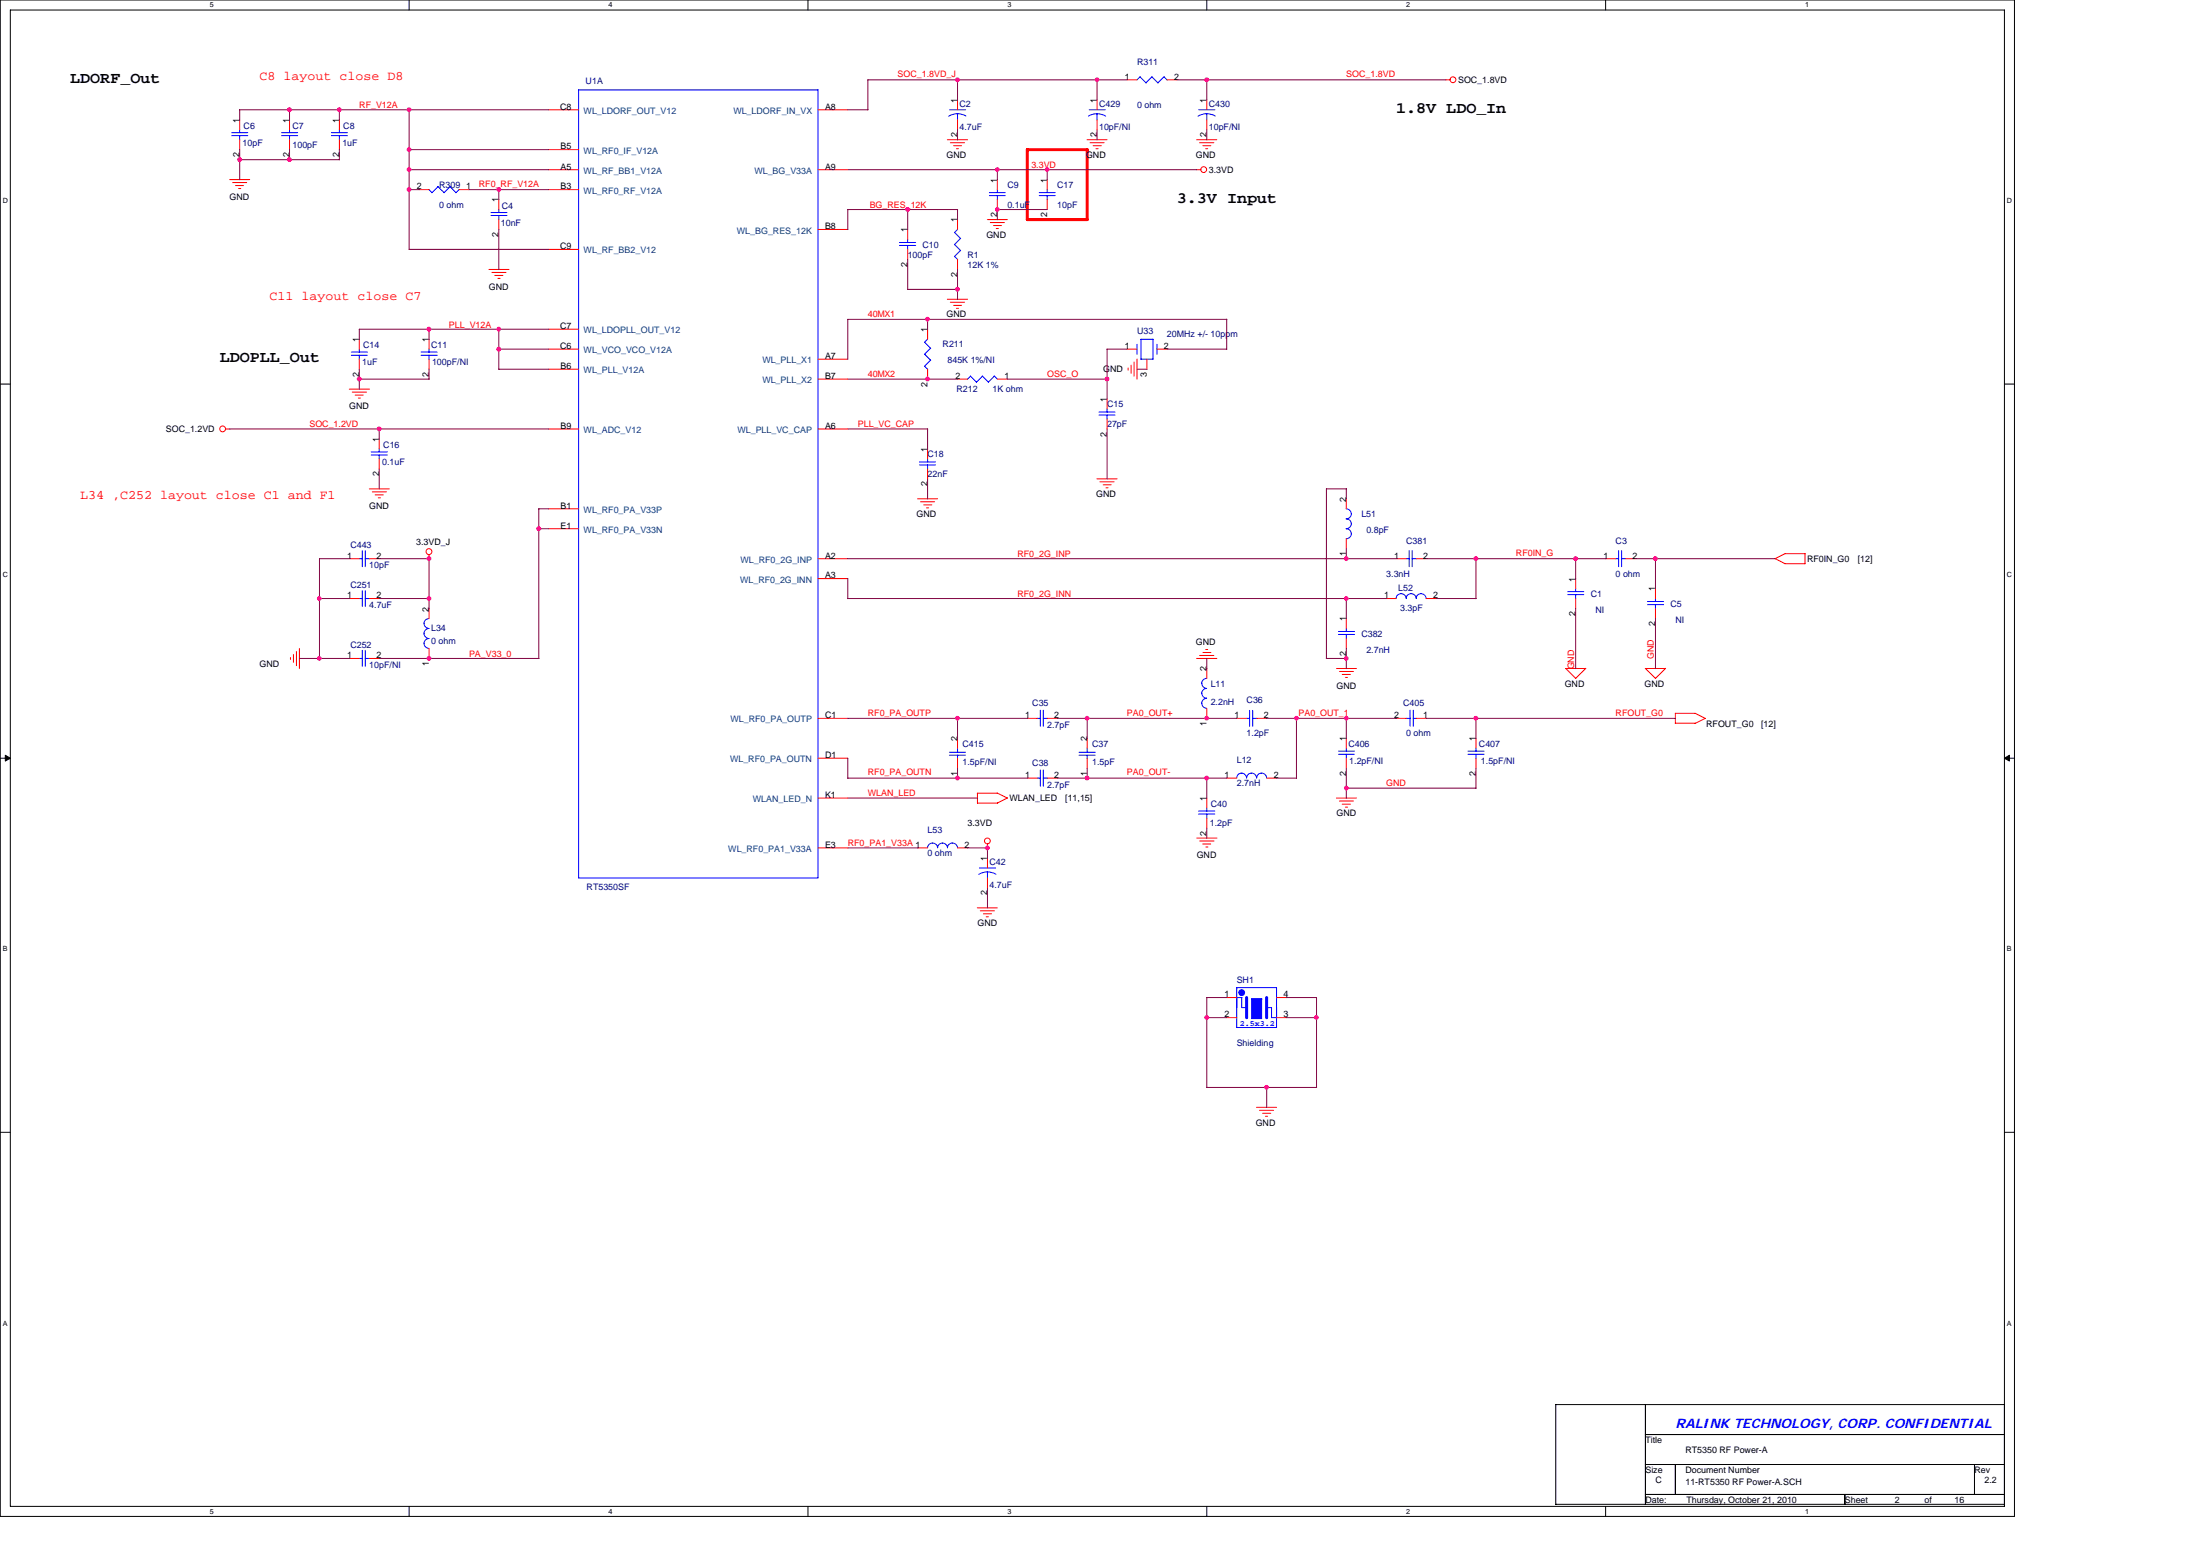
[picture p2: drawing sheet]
<svg xmlns="http://www.w3.org/2000/svg" width="297mm" height="210mm" viewBox="0 0 297 210" stroke-linecap="round" stroke-linejoin="round" font-family="sans-serif">
<path d="M0 0h272v204.6h-272zM1.4 1.4h269.2v201.9h-269.2z" fill="none" stroke="#000" stroke-width=".14"/>
<g fill="#fff">
<path d="M28.3 .1h.5v1.1h-.5z"/>
<path d="M28.3 203.4h.5v1.1h-.5z"/>
</g>
<path d="M55.2 0v1.4M55.2 203.3v1.3" fill="none" stroke="#000" stroke-width=".14"/>
<g fill="#fff">
<path d="M82.2 .1h.5v1.1h-.5z"/>
<path d="M82.2 203.4h.5v1.1h-.5z"/>
</g>
<path d="M109.1 0v1.4M109.1 203.3v1.3" fill="none" stroke="#000" stroke-width=".14"/>
<g fill="#fff">
<path d="M136 .1h.5v1.1h-.5z"/>
<path d="M136 203.4h.5v1.1h-.5z"/>
</g>
<path d="M162.9 0v1.4M162.9 203.3v1.3" fill="none" stroke="#000" stroke-width=".14"/>
<g fill="#fff">
<path d="M189.9 .1h.5v1.1h-.5z"/>
<path d="M189.9 203.4h.5v1.1h-.5z"/>
</g>
<path d="M216.8 0v1.4M216.8 203.3v1.3" fill="none" stroke="#000" stroke-width=".14"/>
<g fill="#fff">
<path d="M243.7 .1h.5v1.1h-.5z"/>
<path d="M243.7 203.4h.5v1.1h-.5z"/>
<path d="M.4 26.6h.7v1h-.7z"/>
<path d="M271 26.6h.6v1h-.6z"/>
<path d="M.4 77.1h.7v1h-.7z"/>
<path d="M271 77.1h.6v1h-.6z"/>
</g>
<path d="M0 51.8h1.4M270.6 51.8h1.4" fill="none" stroke="#000" stroke-width=".14"/>
<g fill="#fff">
<path d="M.4 127.6h.6v1h-.6z"/>
<path d="M271 127.6h.6v1h-.6z"/>
</g>
<path d="M0 102.3h1.4M270.6 102.3h1.4" fill="none" stroke="#000" stroke-width=".14"/>
<path d="M.7 101.9l.7 .4-.7 .4zM270.6 102.3l.7-.4v.8z" fill="#000" stroke="#000" stroke-width=".14"/>
<g fill="#fff">
<path d="M.4 178h.6v1.1h-.6z"/>
<path d="M271 178h.6v1.1h-.6z"/>
</g>
<path d="M0 152.8h1.4M270.6 152.8h1.4M210.1 189.5h60.5v13.5h-60.5zM222.2 193.6h48.4M222.2 189.5v13.5M222.2 197.6h48.4M226.2 197.6v4.1M266.6 197.6v4.1M222.2 201.7h48.4M249.1 201.7v1.3" fill="none" stroke="#000" stroke-width=".14"/>
<path d="M138.7 20.2h8.1v9.4h-8.1z" fill="none" stroke="#f00" stroke-width=".4"/>
<g fill="none" stroke="#f00" stroke-width=".14">
<path d="M32.4 16.2v1.3M32.4 18.9v1.3M39.1 16.2v1.3M39.1 18.9v1.3M45.8 16.2v1.3M45.8 18.9v1.3M74.1 14.8h4M110.4 14.8h4.1M127.9 18.9h2.7M128.3 19.3h1.9M128.8 19.7h1M129.3 13.5v1.3"/>
<path d="M129.3 16.2v1.3M146.8 18.9h2.7M147.2 19.3h1.9M147.6 19.7h1.1M148.1 13.5v1.3M148.1 16.2v1.3M152.2 10.8h1.3M157.6 10.8h1.3M161.6 18.9h2.7M162 19.3h1.9M162.4 19.7h1.1M162.9 13.5v1.3"/>
<path d="M162.9 16.2v1.3M195.2 10.8h.6M31 24.2h2.7M31.4 24.6h1.9M31.8 25h1.1M32.2 25.4h.3M56.6 25.6h1.3M62 25.6h1.3M66 36.4h2.7M66.4 36.8h1.9M66.8 37.2h1.1M67.2 37.6h.3"/>
<path d="M67.3 26.9v1.4M67.3 29.6v1.4M74.1 22.9h4M74.1 20.2h4M74.1 25.6h4M74.1 33.7h4M110.4 22.9h4.1M110.4 31h4.1M122.6 31v1.3M122.6 33.7v1.3M129.1 20.1h.3M129.3 29.6v1.4"/>
<path d="M129.3 35v1.4M133.3 29.6h2.7M133.7 30h1.9M134.1 30.4h1.1M134.5 30.8h.3M134.7 24.2v1.4M134.7 26.9v1.4M141.4 24.2v1.4M141.4 26.9v1.4M148 20.1h.3M161.6 22.9h.5M162.8 20.1h.3"/>
<path d="M30.5 57.9h.5M47.2 52.5h2.7M47.6 52.9h1.9M48 53.3h1M48.4 53.7h.3M48.5 45.8v1.3M48.5 48.5v1.3M51.2 59.2v1.4M57.9 45.8v1.3M57.9 48.5v1.3M74.1 57.9h4M74.1 44.4h4"/>
<path d="M74.1 47.1h4M74.1 49.8h4M110.4 57.9h4.1M110.4 48.5h4.1M110.4 51.2h4.1M125.2 44.4v1.4M125.2 49.8v1.4M127.9 40.4h2.7M128.3 40.8h1.9M128.8 41.2h1M129.1 41.6h.3M129.3 51.2h1.3"/>
<path d="M134.7 51.2h1.3M149.5 53.8v1.4M149.5 56.6v1.3M152.2 47.1h1.3M152.3 49.7v.3M152.7 49.3v1.1M153.1 48.9v1.9M153.5 48.5v2.7M154.9 48.5v1.3M156.2 47.1h1.4M47.2 75.4h1.3M49.9 66h2.7"/>
<path d="M49.9 75.4h1.3M50.3 66.4h1.9M50.6 66.8h1.1M51.1 67.2h.3M51.2 61.9v1.4M57.9 74.9v.5M74.1 68.7h4M74.1 71.4h4M110.4 75.4h4.1M110.4 78.1h4.1M123.9 67.3h2.7M124.3 67.7h1.9"/>
<path d="M124.7 68.1h1.1M125.1 68.5h.3M125.2 60.6v1.3M125.2 63.3v1.3M148.1 64.6h2.7M148.5 65h1.9M148.9 65.4h1.1M149.3 65.8h.3M181.8 67.3v1.4M181.8 72.7v1.3M188.5 75.4h1.4M191.2 75.4h1.3"/>
<path d="M212.7 78.1v1.3M216.8 75.4h1.3M219.5 75.4h1.3M223.5 79.4v1.4M241 74.7h2.7M241 74.7l-1.3 .7M243.7 74.7v1.4h-2.7l-1.4-.7M39.2 88.7v.3M39.6 88.3v1.1M40 87.9v1.9M40.4 87.5v2.7M47.2 88.9h1.3"/>
<path d="M47.2 80.8h1.3M49.9 88.9h1.3M49.9 80.8h1.3M57.9 82.1v1.4M57.9 87.5v1.4M110.4 96.9h4.1M129.3 99.6v1.4M138.7 96.9h1.4M141.4 96.9h1.3M146.8 99.6v1.4M161.6 88.9h2.7M162 88.5h1.9"/>
<path d="M162.4 88.1h1.1M162.8 87.7h.3M162.9 90.2v1.3M162.9 95.6v1.3M167 96.9h1.3M169.7 96.9h1.3M180.4 90.2h2.8M180.8 90.6h1.9M181.2 91h1.1M181.6 91.4h.3M181.8 83.5v1.3M181.8 86.2v1.3"/>
<path d="M181.8 99.6v1.4M187.2 80.8h1.3M188.5 96.9h1.4M191.2 96.9h1.3M192.5 80.8h1.4M199.3 99.6v1.4M212.7 80.8v1.3M214.1 90.2h-2.7l1.4 1.4M214.1 90.2l-1.4 1.3M222.1 90.2h2.8M222.2 90.2l1.3 1.4M223.5 82.1v1.4"/>
<path d="M224.9 90.2l-1.4 1.3M226.2 96.2v1.4h2.7M226.2 96.3h2.7M228.9 96.3l1.4 .7M230.2 96.9l-1.3 .7M110.4 107.7h4.1M110.4 102.3h4.1M110.4 114.4h4.1M123.9 114.4h1.3M129.3 114.4h1.3M129.3 102.3v1.4M131.9 107h2.7l1.4 .7"/>
<path d="M132 107v1.4h2.7M133.3 113.9v.5M133.3 115.8v1.3M133.3 118.5v1.3M136 107.7l-1.3 .7M138.7 105h1.4M141.4 105h1.3M146.8 102.3v1.4M161.6 113.1h2.7M162 113.5h1.9M162.4 113.9h1.1M162.8 114.3h.3"/>
<path d="M162.9 107.7v1.4M162.9 110.4v1.3M165.6 105h1.4M171 105h1.4M180.4 107.7h2.8M180.8 108.1h1.9M181.2 108.5h1.1M181.6 108.9h.3M181.8 102.3v1.4M199.3 102.3v1.4M131.9 122.5h2.8M132.4 122.9h1.9"/>
<path d="M132.8 123.3h1.1M133.2 123.7h.3M165.6 134.6h1.4M165.6 137.3h1.4M172.4 134.6h1.3M172.4 137.3h1.3M169.6 149.4h2.8M170 149.8h2M170.5 150.2h1.1M170.9 150.6h.3"/>
<circle cx="196.2" cy="10.8" r=".39"/>
<circle cx="162.5" cy="22.9" r=".39"/>
<circle cx="30.1" cy="57.9" r=".39"/>
<circle cx="57.9" cy="74.4" r=".4"/>
<circle cx="133.3" cy="113.5" r=".39"/>
</g>
<g fill="none" stroke="#00f" stroke-width=".14">
<path d="M31.3 17.9h2.2M31.3 18.3h2.2M32.4 17.5v.4M32.4 18.3v.6M38 17.9h2.2M38 18.3h2.2M39.1 17.5v.4M39.1 18.3v.6M44.7 17.9h2.2M44.7 18.3h2.2M45.8 17.5v.4M45.8 18.3v.6"/>
<path d="M78.1 12.1h32.3v106.4h-32.3zM128.2 14.8h2.2M129.3 15.3v.9M130.4 15.7l-.5-.3-.7-.1-.5 .1-.6 .3M147.1 14.8h2.1M148.1 15.3l.6 .1 .6 .3M148.1 15.3l-.6 .1-.5 .3M148.1 15.3v.9M153.9 10.4l.8 .8M153.9 10.4l-.4 .4M154.7 11.2l.9-.8 .8 .8M157.2 10.4l.4 .4"/>
<path d="M157.2 10.4l-.9 .8M161.9 14.8h2.1M162.9 15.3l.6 .1 .6 .3M162.9 15.3l-.6 .1-.5 .3M162.9 15.3v.9M57.9 25.6l.4 .4M59.1 25.2l.9 .8M59.1 25.2l-.8 .8M61.6 26l-.9-.8-.8 .8M62 25.6l-.5 .4M66.3 28.7h2.1M66.3 29.1h2.1"/>
<path d="M67.3 28.3v.4M67.3 29.1v.6M121.5 32.7h2.1M121.5 33.1h2.1M122.6 32.3v.4M122.6 33.1v.6M128.9 31.4l.8 .8M128.9 34.6l.4 .4M129.3 31l-.4 .4M129.7 32.2l-.8 .8 .8 .8M129.7 33.8l-.8 .8M133.6 26h2.1"/>
<path d="M133.6 26.4h2.1M134.7 25.6v.4M134.7 26.4v.5M140.3 26h2.2M140.3 26.4h2.2M141.4 25.6v.4M141.4 26.4v.5M47.4 47.5h2.2M47.4 47.9h2.2M48.5 47.1v.4M48.5 47.9v.6M56.9 47.5h2.1"/>
<path d="M56.9 47.9h2.1M57.9 47.1v.4M57.9 47.9v.6M124.8 46.2l.9 .8M124.8 47.8l.9 .8M124.8 49.4l.5 .4M125.2 45.8l-.4 .4M125.6 47l-.8 .8M125.6 48.6l-.8 .8M131 50.7l.8 .9M131 50.8l-.4 .4M132.6 50.7l.9 .9"/>
<path d="M132.6 50.8l-.8 .8M134.2 50.7l.5 .5M134.3 50.8l-.9 .8M148.4 55.6h2.2M148.4 56h2.2M149.5 55.2v.4M149.5 56v.6M153.5 46.5v1.3M154 45.8h1.7v2.7M154 45.8v2.7M154 48.5h1.7M156.2 46.5v1.3"/>
<path d="M48.5 75.4h.4M48.9 74.3v2.2M48.9 79.7v2.2M49.3 75.4h.6M49.3 74.3v2.2M49.3 79.7v2.2M50.1 61h2.2M50.1 61.4h2.2M51.2 60.6v.4M51.2 61.4v.6M124.1 62.3h2.2M124.1 62.7h2.2"/>
<path d="M125.2 61.9v.4M125.2 62.7v.6M181.8 68.7a.68 .68 0 0 1 .7 .6 .68 .68 0 0 1-.7 .7 .67 .67 0 0 1 .7 .7 .67 .67 0 0 1-.7 .7 .68 .68 0 0 1 .7 .6 .68 .68 0 0 1-.7 .7M189.8 75.4h.5M190.3 74.3v2.2M190.7 75.4h.5M190.7 74.3v2.2M211.7 79.8h2.1M212.7 79.4v.4M218.1 75.4h.4M218.5 74.3v2.2M218.9 75.4h.6"/>
<path d="M218.9 74.3v2.2M48.5 80.8h.4M48.5 88.9h.4M48.9 87.8v2.1M49.3 87.8v2.1M49.3 80.8h.6M49.3 88.9h.6M57.9 83.5a.67 .67 0 0 0-.6 .6 .67 .67 0 0 0 .6 .7 .68 .68 0 0 0-.6 .7 .68 .68 0 0 0 .6 .7 .67 .67 0 0 0-.6 .6 .67 .67 0 0 0 .6 .7M140 96.9h.5M140.5 95.8v2.2M140.9 95.8v2.2M140.9 96.9h.5"/>
<path d="M162.9 91.5a.68 .68 0 0 0-.6 .7 .68 .68 0 0 0 .6 .7 .67 .67 0 0 0-.6 .7 .67 .67 0 0 0 .6 .6 .68 .68 0 0 0-.6 .7 .68 .68 0 0 0 .6 .7M168.3 96.9h.4M168.7 95.9v2.1M169.1 96.9h.6M169.1 95.9v2.1M180.7 85.2h2.2M180.7 85.6h2.2M181.8 84.8v.4M181.8 85.6v.6M188.5 80.8a.68 .68 0 0 1 .7-.7 .68 .68 0 0 1 .7 .7 .68 .68 0 0 1 .6-.7 .68 .68 0 0 1 .7 .7 .67 .67 0 0 1 .7-.7 .67 .67 0 0 1 .6 .7M189.8 96.9h.6M190.4 95.8v2.2"/>
<path d="M190.8 95.8v2.2M190.8 96.9h.4M211.7 80.2h2.1M212.7 80.2v.6M222.4 81.2h2.2M222.4 81.6h2.2M223.5 80.8v.4M223.5 81.6v.5M125.2 114.4a.68 .68 0 0 1 .7-.6 .68 .68 0 0 1 .7 .6 .67 .67 0 0 1 .7-.6 .67 .67 0 0 1 .6 .6 .68 .68 0 0 1 .7-.6 .68 .68 0 0 1 .7 .6M128.2 101.9h2.2M128.2 101.5h2.2M129.3 100.9v.6"/>
<path d="M129.3 101.9v.4M132.2 117.1h2.2M133.3 117.7v.8M134.5 118l-.6-.3h-.6h-.6l-.6 .3M140 105h.5M140.5 103.9v2.2M140.9 105h.5M140.9 103.9v2.2M145.7 101.9h2.2M145.7 101.5h2.2M146.8 100.9v.6M146.8 101.9v.4"/>
<path d="M161.8 109.5h2.2M161.8 109.9h2.2M162.9 109v.5M162.9 109.9v.5M167 105a.67 .67 0 0 1 .6-.7 .67 .67 0 0 1 .7 .7 .68 .68 0 0 1 .7-.7 .68 .68 0 0 1 .7 .7 .68 .68 0 0 1 .6-.7 .68 .68 0 0 1 .7 .7M180.7 101.4h2.2M180.7 101.8h2.2M181.8 100.9v.5M181.8 101.8v.5M198.2 101.4h2.2M198.2 101.8h2.2M199.3 100.9v.5"/>
<path d="M199.3 101.8v.5M167 133.3h5.4v5.4h-5.4zM167 134.6h.7M167.7 134.6v1.4h.6M171 136h.7v1.3h.7"/>
</g>
<g fill="#00f" stroke="#00f" stroke-width=".14">
<path d="M169 134.8v2.7h1.3v-2.7z" fill-rule="evenodd"/>
<circle cx="167.6" cy="134" r=".39"/>
</g>
<path d="M168.3 134.6v2.8M171 134.6v2.8" fill="none" stroke="#00f" stroke-width=".4"/>
<g fill="none" stroke="#800040" stroke-width=".14">
<path d="M39.1 14.8v1.4M45.8 14.8v1.4M55.2 14.8v18.9M74.1 14.8h-41.7v1.4M114.5 14.8h2.7M129.3 10.8v2.7M129.3 17.5v1.4M148.1 10.8v2.7M148.1 17.5v1.4M152.2 10.8h-35v4M158.9 10.8h36.4M162.9 10.8v2.7"/>
<path d="M162.9 17.5v1.4M32.4 20.2v4.1M32.4 21.5h13.4M39.1 20.2v1.4M45.8 20.2v1.4M55.2 22.9h18.9M55.2 20.2h18.9M55.2 33.7h18.9M55.2 25.6h1.4M63.3 25.6h10.8M67.3 25.6v1.3M67.3 31v5.4"/>
<path d="M114.5 22.9h47.1M122.6 39.1h6.7M122.6 28.3v2.7M122.6 35v4.1M129.3 28.3v1.4M129.3 36.4v4M129.3 28.3h-14.8v2.7M134.7 22.9v1.4M141.4 28.3h-6.7v1.4M141.4 22.9v1.3M31 57.9h43.1M48.5 49.8v2.7"/>
<path d="M48.5 51.2h9.5M51.2 57.9v1.4M57.9 44.4v1.4M57.9 49.8v1.4M67.3 47.1h6.8M67.3 49.8h6.8M67.3 44.4v5.4M74.1 44.4h-25.6v1.4M114.5 51.2h14.8M114.5 57.9h10.8M125.2 43.1v1.3M125.2 57.9v2.7"/>
<path d="M136 51.2h13.5M149.5 57.9v6.7M152.2 47.1h-2.7v6.8M153.5 49.8h1.4M165.6 43.1v4h-8M165.6 43.1h-51.1v5.4M47.2 75.4h-4.1v13.5M51.2 63.3v2.7M51.2 75.4h6.8M57.9 75.4v6.7M72.7 71.4h1.4M74.1 68.7h-1.4v20.2"/>
<path d="M114.4 75.4h74.1M114.5 78.1v2.7M125.2 64.6v2.7M181.8 66v1.3M181.8 74v1.4M181.8 66h-2.7v22.9M192.5 75.4h24.3M199.3 75.4v5.4M212.7 75.4v2.7M220.8 75.4h18.9M223.5 75.4v4.1M40.4 88.9h6.8"/>
<path d="M43.1 80.8h4.1M51.2 80.8h6.8M51.2 88.9h21.6M114.5 96.9h24.2M114.5 80.8h72.7M129.3 96.9v2.8M142.7 96.9h24.3M146.8 96.9v2.8M162.9 88.9v1.3M171 96.9h17.5M175 96.9v8.1M179.1 88.9h2.7"/>
<path d="M181.8 80.8v2.7M181.8 87.5v2.7M181.8 96.9v2.8M192.5 96.9h33.7M193.9 80.8h5.4M199.3 96.9v2.8M212.7 82.1v8.1M223.5 83.5v6.7M114.5 102.3v2.7M114.5 114.4h9.4M114.5 105h24.2M114.5 107.7h17.5"/>
<path d="M129.3 103.7v1.3M130.6 114.4h2.7v1.4M133.3 119.8v2.7M142.7 105h22.9M146.8 103.7v1.3M162.9 105v2.7M162.9 111.7v1.4M172.4 105h2.7M181.8 103.7v4M181.8 106.4h17.5M199.3 103.7v2.7M162.9 137.3h2.7"/>
<path d="M165.6 134.6h-2.7v12.2l14.9-.1M173.7 134.6h4.1v12.2M173.7 137.3h4.1M171 146.7v2.8"/>
</g>
<g fill="#f0f" stroke="#f0f" stroke-width=".14">
<circle cx="32.3" cy="21.5" r=".27"/>
<circle cx="45.8" cy="14.8" r=".27"/>
<circle cx="39.1" cy="21.5" r=".27"/>
<circle cx="48.5" cy="51.1" r=".27"/>
<circle cx="129.3" cy="39" r=".27"/>
<circle cx="141.4" cy="22.9" r=".25"/>
<circle cx="149.5" cy="51.1" r=".27"/>
<circle cx="55.2" cy="22.9" r=".26"/>
<circle cx="67.3" cy="47.1" r=".25"/>
<circle cx="51.2" cy="57.9" r=".27"/>
<circle cx="125.2" cy="43.1" r=".26"/>
<circle cx="125.2" cy="51.1" r=".27"/>
<circle cx="57.9" cy="44.4" r=".27"/>
<circle cx="134.7" cy="22.9" r=".25"/>
<circle cx="67.3" cy="44.4" r=".26"/>
<circle cx="55.2" cy="20.2" r=".26"/>
<circle cx="55.2" cy="14.8" r=".27"/>
<circle cx="39.1" cy="14.8" r=".27"/>
<circle cx="122.5" cy="28.3" r=".27"/>
<circle cx="133.3" cy="114.4" r=".26"/>
<circle cx="162.9" cy="105" r=".27"/>
<circle cx="175" cy="96.9" r=".25"/>
<circle cx="129.3" cy="105" r=".27"/>
<circle cx="146.8" cy="105" r=".27"/>
<circle cx="146.8" cy="96.9" r=".26"/>
<circle cx="162.9" cy="96.9" r=".26"/>
<circle cx="181.8" cy="96.9" r=".25"/>
<circle cx="181.8" cy="106.3" r=".26"/>
<circle cx="129.3" cy="96.9" r=".26"/>
<circle cx="181.8" cy="80.8" r=".25"/>
<circle cx="181.8" cy="88.8" r=".26"/>
<circle cx="181.8" cy="75.4" r=".26"/>
<circle cx="57.9" cy="88.8" r=".27"/>
<circle cx="57.9" cy="80.8" r=".26"/>
<circle cx="72.7" cy="71.3" r=".27"/>
<circle cx="55.2" cy="25.6" r=".27"/>
<circle cx="67.3" cy="25.6" r=".26"/>
<circle cx="199.3" cy="75.4" r=".27"/>
<circle cx="212.7" cy="75.4" r=".27"/>
<circle cx="223.5" cy="75.4" r=".27"/>
<circle cx="162.9" cy="137.3" r=".26"/>
<circle cx="171" cy="146.7" r=".26"/>
<circle cx="177.7" cy="137.3" r=".25"/>
<circle cx="129.3" cy="10.8" r=".27"/>
<circle cx="148.1" cy="10.8" r=".26"/>
<circle cx="162.9" cy="10.8" r=".27"/>
<circle cx="199.3" cy="96.9" r=".26"/>
<circle cx="43.1" cy="80.8" r=".25"/>
<circle cx="43.1" cy="88.8" r=".26"/>
<circle cx="57.9" cy="75.4" r=".27"/>
<circle cx="134.7" cy="28.3" r=".26"/>
</g>
<g font-size="2.2">
<text x="9.5" y="11.2">LDORF_Out</text>
<text x="188.5" y="15.3">1.8V LDO_In</text>
<text x="158.9" y="27.4">3.3V Input</text>
<text x="29.7" y="48.9">LDOPLL_Out</text>
</g>
<g font-size="1.8" fill="#f00">
<text x="35" y="10.8">C8 layout close D8</text>
<text x="36.4" y="40.4">C11 layout close C7</text>
<text x="10.8" y="67.4">L34 ,C252 layout close C1 and F1</text>
</g>
<text font-size="1.8" fill="#00f" x="226.2" y="192.7">RALINK TECHNOLOGY, CORP. CONFIDENTIAL</text>
<g font-size="1.2" fill="#000080">
<text x="79.1" y="11.3">U1A</text>
<text x="153.5" y="8.8">R311</text>
<text x="32.9" y="17.4">C6</text>
<text x="39.5" y="17.4">C7</text>
<text x="46.4" y="17.4">C8</text>
<text x="129.6" y="14.4">C2</text>
<text x="129.6" y="17.5">4.7uF</text>
<text x="148.4" y="14.4">C429</text>
<text x="148.4" y="17.5">10pF/NI</text>
<text x="153.5" y="14.6">0 ohm</text>
<text x="163.2" y="14.4">C430</text>
<text x="163.2" y="17.5">10pF/NI</text>
<text x="32.8" y="19.7">10pF</text>
<text x="39.5" y="20">100pF</text>
<text x="46.2" y="19.7">1uF</text>
<text x="59.3" y="25.3">R309</text>
<text x="59.3" y="28">0 ohm</text>
<text x="67.8" y="28.2">C4</text>
<text x="136" y="25.3">C9</text>
<text x="136" y="28">0.1uF</text>
<text x="142.7" y="25.3">C17</text>
<text x="142.7" y="28">10pF</text>
<text x="67.6" y="30.5">10nF</text>
<text x="122.6" y="34.8">100pF</text>
<text x="124.6" y="33.4">C10</text>
<text x="130.6" y="34.8">R1</text>
<text x="130.6" y="36.1">12K 1%</text>
<text x="49" y="47">C14</text>
<text x="58.2" y="47">C11</text>
<text x="127.3" y="46.9">R211</text>
<text x="153.5" y="45.1">U33</text>
<text x="157.6" y="45.5">20MHz +/- 10ppm</text>
<text x="48.9" y="49.3">1uF</text>
<text x="58.3" y="49.3">100pF/NI</text>
<text x="127.9" y="49">845K 1%/NI</text>
<text x="129.2" y="52.9">R212</text>
<text x="134" y="52.9">1K ohm</text>
<text x="149.5" y="54.9">C15</text>
<text x="149.5" y="57.7">27pF</text>
<text x="51.6" y="62.8">0.1uF</text>
<text x="51.7" y="60.5">C16</text>
<text x="125.2" y="61.7">C18</text>
<text x="125.2" y="64.4">22nF</text>
<text x="183.8" y="69.8">L51</text>
<text x="184.5" y="71.9">0.8pF</text>
<text x="47.3" y="73.9">C443</text>
<text x="49.9" y="76.6">10pF</text>
<text x="187.2" y="77.9">3.3nH</text>
<text x="189.9" y="73.4">C381</text>
<text x="218.1" y="73.4">C3</text>
<text x="218.1" y="77.9">0 ohm</text>
<text x="47.3" y="79.3">C251</text>
<text x="49.9" y="82">4.7uF</text>
<text x="188.8" y="79.7">L52</text>
<text x="189.1" y="82.4">3.3pF</text>
<text x="214.8" y="80.5">C1</text>
<text x="215.4" y="82.7">NI</text>
<text x="225.5" y="81.9">C5</text>
<text x="47.3" y="87.4">C252</text>
<text x="58.2" y="85.1">L34</text>
<text x="58.2" y="86.9">0 ohm</text>
<text x="183.8" y="85.9">C382</text>
<text x="184.5" y="88.1">2.7nH</text>
<text x="226.2" y="84">NI</text>
<text x="49.9" y="90.1">10pF/NI</text>
<text x="139.4" y="95.3">C35</text>
<text x="163.5" y="92.6">L11</text>
<text x="163.5" y="95.1">2.2nH</text>
<text x="168.3" y="94.9">C36</text>
<text x="189.5" y="95.3">C405</text>
<text x="130" y="100.9">C415</text>
<text x="141.4" y="98.3">2.7pF</text>
<text x="147.5" y="100.9">C37</text>
<text x="168.3" y="99.4">1.2pF</text>
<text x="182.1" y="100.9">C406</text>
<text x="189.9" y="99.4">0 ohm</text>
<text x="199.7" y="100.9">C407</text>
<text x="130" y="103.3">1.5pF/NI</text>
<text x="139.4" y="103.4">C38</text>
<text x="141.4" y="106.4">2.7pF</text>
<text x="147.5" y="103.3">1.5pF</text>
<text x="167" y="103">L12</text>
<text x="167" y="106.1">2.7nH</text>
<text x="182.2" y="103.1">1.2pF/NI</text>
<text x="200" y="103.1">1.5pF/NI</text>
<text x="125.2" y="112.4">L53</text>
<text x="163.3" y="111.5">1.2pF</text>
<text x="163.5" y="108.9">C40</text>
<text x="125.2" y="115.5">0 ohm</text>
<text x="133.6" y="116.8">C42</text>
<text x="133.6" y="119.8">4.7uF</text>
<text x="79.2" y="120.1">RT5350SF</text>
<text x="167" y="132.6">SH1</text>
<text x="167" y="141.1">Shielding</text>
</g>
<g font-size="1.2" fill="#f00">
<text x="121.2" y="10.4">SOC_1.8VD_J</text>
<text x="181.8" y="10.4">SOC_1.8VD</text>
<text x="48.5" y="14.6">RF_V12A</text>
<text x="139.3" y="22.6">3.3VD</text>
<text x="64.7" y="25.2">RF0_RF_V12A</text>
<text x="117.4" y="28">BG_RES_12K</text>
<text x="60.6" y="44.2">PLL_V12A</text>
<text x="117.2" y="42.7">40MX1</text>
<text x="117.2" y="50.9">40MX2</text>
<text x="141.4" y="50.9">OSC_O</text>
<text x="41.8" y="57.7">SOC_1.2VD</text>
<text x="115.8" y="57.7">PLL_VC_CAP</text>
<text x="137.4" y="75.1">RF0_2G_INP</text>
<text x="204.7" y="75">RF0IN_G</text>
<text x="137.4" y="80.5">RF0_2G_INN</text>
<text x="63.3" y="88.6">PA_V33_0</text>
<text x="223.3" y="89" transform="rotate(-90 223.3 89)">GND</text>
<text x="212.5" y="90.3" transform="rotate(-90 212.5 90.3)">GND</text>
<text x="117.2" y="96.6">RF0_PA_OUTP</text>
<text x="152.2" y="96.6">PA0_OUT+</text>
<text x="175.3" y="96.7">PA0_OUT_1</text>
<text x="218.1" y="96.7">RFOUT_G0</text>
<text x="117.2" y="104.6">RF0_PA_OUTN</text>
<text x="117.2" y="107.5">WLAN_LED</text>
<text x="152.2" y="104.6">PA0_OUT-</text>
<text x="187.2" y="106.1">GND</text>
<text x="114.5" y="114.2">RF0_PA1_V33A 1</text>
</g>
<g font-size="1.2">
<text x="151.9" y="10.8">1</text>
<text x="158.5" y="10.8">2</text>
<text x="196.9" y="11.2">SOC_1.8VD</text>
<text x="32.3" y="16.6" transform="rotate(-90 32.3 16.6)">1</text>
<text x="39.1" y="16.6" transform="rotate(-90 39.1 16.6)">1</text>
<text x="45.8" y="16.6" transform="rotate(-90 45.8 16.6)">1</text>
<text x="75.6" y="14.8">C8</text>
<text x="111.4" y="14.8">A8</text>
<text x="129.3" y="13.9" transform="rotate(-90 129.3 13.9)">1</text>
<text x="148.1" y="13.9" transform="rotate(-90 148.1 13.9)">1</text>
<text x="162.9" y="13.9" transform="rotate(-90 162.9 13.9)">1</text>
<text x="32.3" y="21.2" transform="rotate(-90 32.3 21.2)">2</text>
<text x="39.1" y="21.2" transform="rotate(-90 39.1 21.2)">2</text>
<text x="45.8" y="21.2" transform="rotate(-90 45.8 21.2)">2</text>
<text x="75.7" y="20.2">B5</text>
<text x="75.7" y="22.9">A5</text>
<text x="111.4" y="22.9">A9</text>
<text x="127.8" y="21.3">GND</text>
<text x="129.3" y="18.5" transform="rotate(-90 129.3 18.5)">2</text>
<text x="146.6" y="21.3">GND</text>
<text x="148.1" y="18.5" transform="rotate(-90 148.1 18.5)">2</text>
<text x="161.5" y="21.3">GND</text>
<text x="162.9" y="18.5" transform="rotate(-90 162.9 18.5)">2</text>
<text x="163.2" y="23.3">3.3VD</text>
<text x="31" y="27">GND</text>
<text x="56.3" y="25.6">2</text>
<text x="62.9" y="25.6">1</text>
<text x="67.3" y="27.3" transform="rotate(-90 67.3 27.3)">1</text>
<text x="75.7" y="25.6">B3</text>
<text x="134.6" y="29.3" transform="rotate(-90 134.6 29.3)">2</text>
<text x="134.6" y="24.6" transform="rotate(-90 134.6 24.6)">1</text>
<text x="141.4" y="29.3" transform="rotate(-90 141.4 29.3)">2</text>
<text x="141.4" y="24.6" transform="rotate(-90 141.4 24.6)">1</text>
<text x="67.3" y="32" transform="rotate(-90 67.3 32)">2</text>
<text x="75.6" y="33.6">C9</text>
<text x="111.4" y="30.9">B8</text>
<text x="122.5" y="31.4" transform="rotate(-90 122.5 31.4)">1</text>
<text x="129.3" y="30" transform="rotate(-90 129.3 30)">1</text>
<text x="133.2" y="32.1">GND</text>
<text x="66" y="39.1">GND</text>
<text x="122.5" y="36" transform="rotate(-90 122.5 36)">2</text>
<text x="129.3" y="37.4" transform="rotate(-90 129.3 37.4)">2</text>
<text x="48.5" y="46.2" transform="rotate(-90 48.5 46.2)">1</text>
<text x="57.9" y="46.2" transform="rotate(-90 57.9 46.2)">1</text>
<text x="75.6" y="44.4">C7</text>
<text x="75.6" y="47.1">C6</text>
<text x="125.2" y="44.8" transform="rotate(-90 125.2 44.8)">1</text>
<text x="127.8" y="42.8">GND</text>
<text x="151.9" y="47.1">1</text>
<text x="157.2" y="47.1">2</text>
<text x="48.5" y="50.8" transform="rotate(-90 48.5 50.8)">2</text>
<text x="57.9" y="50.8" transform="rotate(-90 57.9 50.8)">2</text>
<text x="75.7" y="49.8">B6</text>
<text x="111.4" y="48.5">A7</text>
<text x="111.4" y="51.1">B7</text>
<text x="125.2" y="52.2" transform="rotate(-90 125.2 52.2)">2</text>
<text x="129" y="51.1">2</text>
<text x="135.6" y="51.1">1</text>
<text x="148.9" y="50.2">GND</text>
<text x="154.8" y="50.8" transform="rotate(-90 154.8 50.8)">3</text>
<text x="22.4" y="58.3">SOC_1.2VD</text>
<text x="47.2" y="55.2">GND</text>
<text x="51.2" y="59.6" transform="rotate(-90 51.2 59.6)">1</text>
<text x="75.7" y="57.9">B9</text>
<text x="111.4" y="57.9">A6</text>
<text x="149.5" y="58.9" transform="rotate(-90 149.5 58.9)">2</text>
<text x="149.5" y="54.3" transform="rotate(-90 149.5 54.3)">1</text>
<text x="51.2" y="64.3" transform="rotate(-90 51.2 64.3)">2</text>
<text x="125.2" y="65.6" transform="rotate(-90 125.2 65.6)">2</text>
<text x="125.2" y="61" transform="rotate(-90 125.2 61)">1</text>
<text x="49.9" y="68.7">GND</text>
<text x="75.7" y="68.6">B1</text>
<text x="75.7" y="71.3">E1</text>
<text x="123.8" y="69.8">GND</text>
<text x="148" y="67.1">GND</text>
<text x="181.8" y="67.7" transform="rotate(-90 181.8 67.7)">2</text>
<text x="46.9" y="75.4">1</text>
<text x="50.8" y="75.4">2</text>
<text x="56.2" y="73.5">3.3VD_J</text>
<text x="111.4" y="75.4">A2</text>
<text x="181.8" y="75.1" transform="rotate(-90 181.8 75.1)">1</text>
<text x="188.2" y="75.4">1</text>
<text x="192.2" y="75.4">2</text>
<text x="216.5" y="75.4">1</text>
<text x="220.4" y="75.4">2</text>
<text x="244" y="75.8">RF0IN_G0</text>
<text x="250.8" y="75.8">[12]</text>
<text x="46.9" y="80.8">1</text>
<text x="50.8" y="80.8">2</text>
<text x="57.9" y="82.5" transform="rotate(-90 57.9 82.5)">2</text>
<text x="111.4" y="78.1">A3</text>
<text x="181.8" y="83.9" transform="rotate(-90 181.8 83.9)">1</text>
<text x="186.9" y="80.8">1</text>
<text x="193.5" y="80.8">2</text>
<text x="212.7" y="83.1" transform="rotate(-90 212.7 83.1)">2</text>
<text x="212.7" y="78.5" transform="rotate(-90 212.7 78.5)">1</text>
<text x="223.5" y="79.8" transform="rotate(-90 223.5 79.8)">1</text>
<text x="35" y="90">GND</text>
<text x="46.9" y="88.8">1</text>
<text x="50.8" y="88.8">2</text>
<text x="57.9" y="89.9" transform="rotate(-90 57.9 89.9)">1</text>
<text x="161.5" y="87">GND</text>
<text x="181.8" y="88.5" transform="rotate(-90 181.8 88.5)">2</text>
<text x="223.5" y="84.5" transform="rotate(-90 223.5 84.5)">2</text>
<text x="162.9" y="90.6" transform="rotate(-90 162.9 90.6)">2</text>
<text x="180.4" y="92.9">GND</text>
<text x="211.3" y="92.6">GND</text>
<text x="222" y="92.6">GND</text>
<text x="111.4" y="96.9">C1</text>
<text x="129.3" y="100" transform="rotate(-90 129.3 100)">2</text>
<text x="138.4" y="96.9">1</text>
<text x="142.3" y="96.9">2</text>
<text x="146.8" y="100" transform="rotate(-90 146.8 100)">2</text>
<text x="162.9" y="97.9" transform="rotate(-90 162.9 97.9)">1</text>
<text x="166.7" y="96.9">1</text>
<text x="170.6" y="96.9">2</text>
<text x="181.8" y="100" transform="rotate(-90 181.8 100)">1</text>
<text x="188.2" y="96.9">2</text>
<text x="192.2" y="96.9">1</text>
<text x="199.3" y="100" transform="rotate(-90 199.3 100)">1</text>
<text x="230.4" y="98.2">RFOUT_G0</text>
<text x="237.8" y="98.2">[12]</text>
<text x="111.4" y="102.3">D1</text>
<text x="111.4" y="107.7">K1</text>
<text x="129.3" y="104.7" transform="rotate(-90 129.3 104.7)">1</text>
<text x="138.4" y="105">1</text>
<text x="142.3" y="105">2</text>
<text x="146.8" y="104.7" transform="rotate(-90 146.8 104.7)">1</text>
<text x="165.4" y="105">1</text>
<text x="172" y="105">2</text>
<text x="181.8" y="104.7" transform="rotate(-90 181.8 104.7)">2</text>
<text x="199.3" y="104.7" transform="rotate(-90 199.3 104.7)">2</text>
<text x="130.6" y="111.5">3.3VD</text>
<text x="136.3" y="108.1">WLAN_LED</text>
<text x="143.8" y="108.1">[11,15]</text>
<text x="162.9" y="112.8" transform="rotate(-90 162.9 112.8)">2</text>
<text x="162.9" y="108.1" transform="rotate(-90 162.9 108.1)">1</text>
<text x="180.4" y="110.2">GND</text>
<text x="111.4" y="114.4">E3</text>
<text x="130.2" y="114.4">2</text>
<text x="133.3" y="116.2" transform="rotate(-90 133.3 116.2)">1</text>
<text x="161.6" y="115.8">GND</text>
<text x="132" y="125">GND</text>
<text x="133.3" y="120.8" transform="rotate(-90 133.3 120.8)">2</text>
<text x="165.4" y="134.6">1</text>
<text x="165.4" y="137.3">2</text>
<text x="173.3" y="134.6">4</text>
<text x="173.3" y="137.3">3</text>
<text x="169.5" y="151.9">GND</text>
<text x="222.2" y="194.7">Title</text>
<text x="227.6" y="196">RT5350 RF Power-A</text>
<text x="222.2" y="198.7">Size</text>
<text x="222.2" y="202.8">Date:</text>
<text x="223.5" y="200.1">C</text>
<text x="227.6" y="198.7">Document Number</text>
<text x="227.6" y="200.3">11-RT5350 RF Power-A.SCH</text>
<text x="227.7" y="202.8">Thursday, October 21, 2010</text>
<text x="249.1" y="202.8">Sheet</text>
<text x="255.8" y="202.8">2</text>
<text x="259.9" y="202.8">of</text>
<text x="263.9" y="202.8">16</text>
<text x="266.6" y="198.7">Rev</text>
<text x="267.9" y="200.1">2.2</text>
</g>
<g font-size="1.2" fill="#004080">
<text x="78.8" y="15.4">WL_LDORF_OUT_V12</text>
<text x="99" y="15.4">WL_LDORF_IN_VX</text>
<text x="78.8" y="20.7">WL_RF0_IF_V12A</text>
<text x="78.8" y="23.5">WL_RF_BB1_V12A</text>
<text x="101.9" y="23.5">WL_BG_V33A</text>
<text x="78.8" y="26.1">WL_RF0_RF_V12A</text>
<text x="78.8" y="34.2">WL_RF_BB2_V12</text>
<text x="99.5" y="31.5">WL_BG_RES_12K</text>
<text x="78.8" y="45">WL_LDOPLL_OUT_V12</text>
<text x="78.8" y="47.7">WL_VCO_VCO_V12A</text>
<text x="78.8" y="50.4">WL_PLL_V12A</text>
<text x="102.9" y="49">WL_PLL_X1</text>
<text x="102.9" y="51.7">WL_PLL_X2</text>
<text x="78.8" y="58.4">WL_ADC_V12</text>
<text x="99.6" y="58.4">WL_PLL_VC_CAP</text>
<text x="78.8" y="69.2">WL_RF0_PA_V33P</text>
<text x="78.8" y="71.9">WL_RF0_PA_V33N</text>
<text x="100" y="75.9">WL_RF0_2G_INP</text>
<text x="99.9" y="78.6">WL_RF0_2G_INN</text>
<text x="98.6" y="97.5">WL_RF0_PA_OUTP</text>
<text x="98.6" y="102.9">WL_RF0_PA_OUTN</text>
<text x="101.7" y="108.2">WLAN_LED_N</text>
<text x="98.3" y="115">WL_RF0_PA1_V33A</text>
</g>
<text font-size="1.1" fill="#00f" x="167.4" y="138.5">2.5x3.2</text>
<g font-size="1">
<text x="28.3" y="1">5</text>
<text x="82.2" y="1">4</text>
<text x="136" y="1">3</text>
<text x="189.9" y="1">2</text>
<text x="243.7" y="1">1</text>
<text x=".4" y="27.4">D</text>
<text x="271" y="27.4">D</text>
<text x=".4" y="77.9">C</text>
<text x="271" y="77.9">C</text>
<text x=".4" y="128.4">B</text>
<text x="271" y="128.4">B</text>
<text x=".4" y="178.9">A</text>
<text x="271" y="178.9">A</text>
<text x="28.3" y="204.3">5</text>
<text x="82.2" y="204.3">4</text>
<text x="136" y="204.3">3</text>
<text x="189.9" y="204.3">2</text>
<text x="243.7" y="204.3">1</text>
</g>
</svg>
